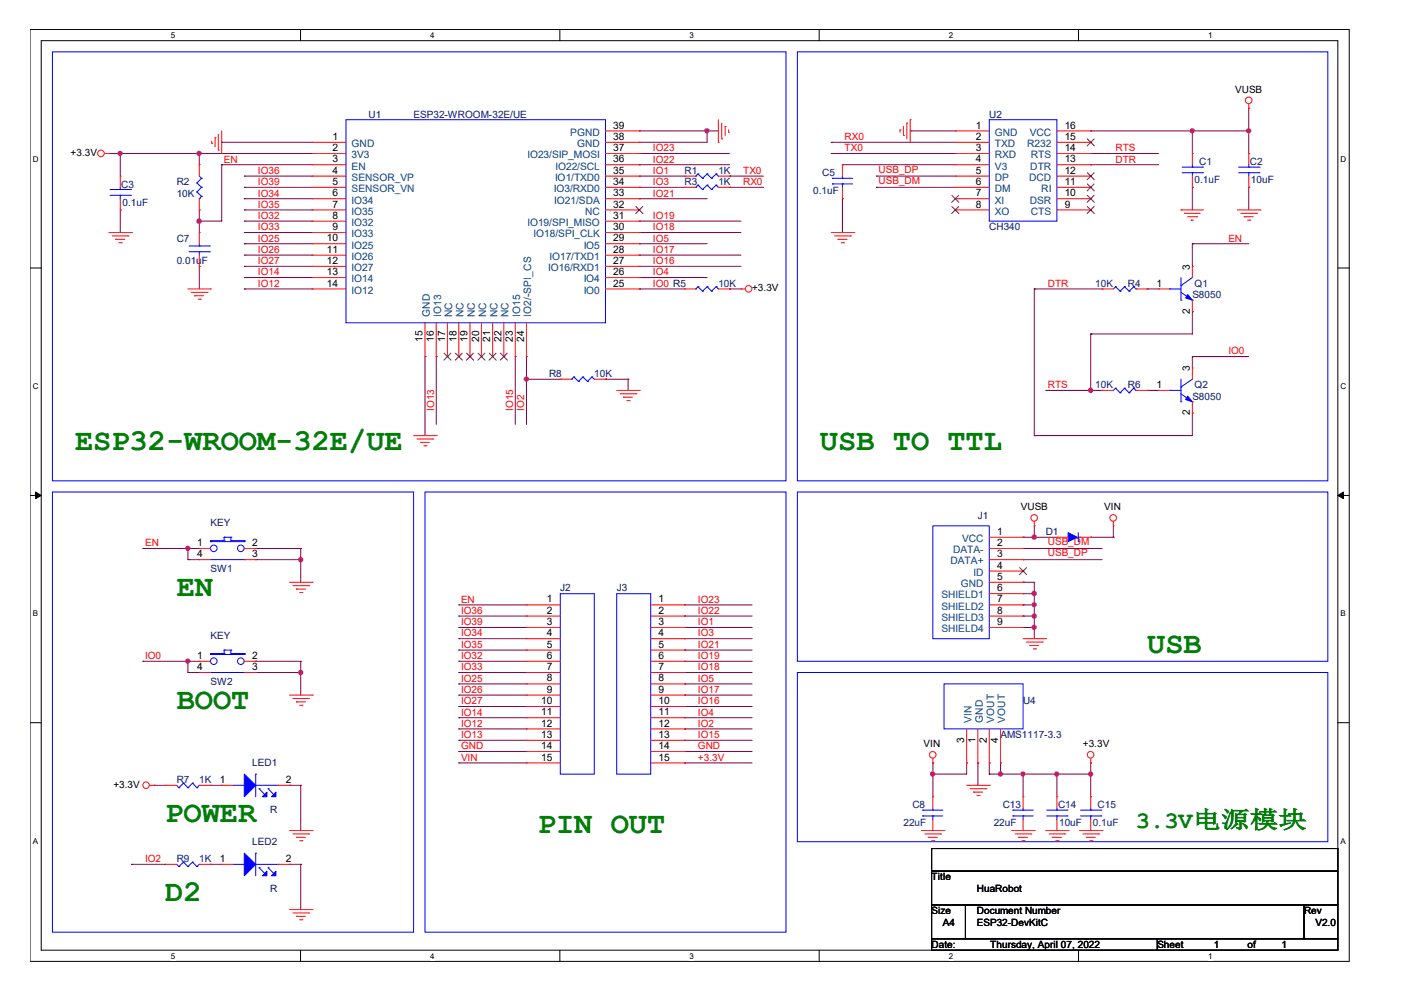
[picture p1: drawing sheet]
<svg xmlns="http://www.w3.org/2000/svg" width="297mm" height="210mm" viewBox="0 0 297 210" stroke-linecap="round" stroke-linejoin="round" font-family="sans-serif">
<path d="M6.3 6.2h279.2v197.2h-279.2zM8.7 8.6h274.3v192.5h-274.3z" fill="none" stroke="#000" stroke-width=".21"/>
<g fill="#fff">
<path d="M36.2 6.5h.9v1.9h-.9z"/>
<path d="M36.2 201.3h.9v1.9h-.9z"/>
</g>
<path d="M63.6 6.2v2.4M63.6 201.1v2.3" fill="none" stroke="#000" stroke-width=".21"/>
<g fill="#fff">
<path d="M91 6.5h.9v1.9h-.9z"/>
<path d="M91 201.3h.9v1.9h-.9z"/>
</g>
<path d="M118.4 6.2v2.4M118.4 201.1v2.3" fill="none" stroke="#000" stroke-width=".21"/>
<g fill="#fff">
<path d="M145.9 6.5h.9v1.9h-.9z"/>
<path d="M145.9 201.3h.9v1.9h-.9z"/>
</g>
<path d="M173.3 6.2v2.4M173.3 201.1v2.3" fill="none" stroke="#000" stroke-width=".21"/>
<g fill="#fff">
<path d="M200.7 6.5h1v1.9h-1z"/>
<path d="M200.7 201.3h1v1.9h-1z"/>
</g>
<path d="M228.2 6.2v2.4M228.2 201.1v2.3" fill="none" stroke="#000" stroke-width=".21"/>
<g fill="#fff">
<path d="M255.6 6.5h.9v1.9h-.9z"/>
<path d="M255.6 201.3h.9v1.9h-.9z"/>
<path d="M6.9 32.7h1.3v1.9h-1.3z"/>
<path d="M283.6 32.7h1.3v1.9h-1.3z"/>
<path d="M6.9 80.7h1.3v1.9h-1.3z"/>
<path d="M283.6 80.7h1.3v1.9h-1.3z"/>
</g>
<path d="M6.3 56.7h2.4M283 56.7h2.4" fill="none" stroke="#000" stroke-width=".21"/>
<g fill="#fff">
<path d="M6.9 128.9h1.2v1.9h-1.2z"/>
<path d="M283.6 128.9h1.2v1.9h-1.2z"/>
</g>
<path d="M6.3 104.8h2.4M283 104.8h2.4" fill="none" stroke="#000" stroke-width=".21"/>
<g fill="#000" stroke="#000" stroke-width=".21">
<path d="M7.5 104.1l1.2 .7-1.2 .7z" fill-rule="evenodd"/>
<path d="M283 104.8l1.2-.7v1.4z" fill-rule="evenodd"/>
</g>
<g fill="#fff">
<path d="M6.9 177h1.2v1.9h-1.2z"/>
<path d="M283.6 177h1.2v1.9h-1.2z"/>
</g>
<path d="M6.3 152.9h2.4M283 152.9h2.4M197.1 179.5h85.9v4.8h-85.9zM197.1 184.3h85.9v7.2h-85.9zM197.1 191.5h7.2v7.1h-7.2zM197.1 198.6h47.8v2.5h-47.8zM204.3 191.5h71.6v7.1h-71.6zM244.9 198.6h38.1v2.5h-38.1zM275.9 191.5h7.1v7.1h-7.1z" fill="none" stroke="#000" stroke-width=".21"/>
<g fill="none" stroke="#00f" stroke-width=".21">
<path d="M11.1 11h155.2v90.7h-155.2zM168.7 11h112.2v90.7h-112.2zM25.4 39.6v.5M41.7 38.7h.1M41.7 38.7l.9 .9M42.2 37.3l.4 .4M42.6 37.7h.1M42.6 39.6h.1M42.6 37.7l-.9 1M42.6 39.6l-.9 1M73.2 25.3h54.9v43h-54.9zM147.2 37.3h.1"/>
<path d="M147.2 39.6h.1M147.7 36.8h.1M147.7 39.2h.1M147.7 36.8l.9 .9M147.7 36.8l-.5 .5M147.7 39.2l.9 .9M147.7 39.2l-.5 .4M148.6 37.7h.1M149.6 36.8h.1M149.6 39.2h.1M149.6 36.8l.9 .9M149.6 36.8l-1 .9"/>
<path d="M149.6 39.2l.9 .9M149.6 39.2l-1 .9M150.5 37.7h.1M151.5 36.8h.1M151.5 39.2h.1M151.5 36.8l.5 .5M151.5 36.8l-1 .9M151.5 39.2l.5 .4M151.5 39.2l-1 .9M176.1 38.9h.1M176.1 37.7h.1M176.1 38.9h4.3"/>
<path d="M176.1 37.7h4.3M178.2 37.7h.1M178.2 38.9h.1M178.2 37.3v.4M178.2 38.9v.7M209.3 25.3h14.3v21.5h-14.3zM250.1 36.5h4.3M250.1 35.4h4.3M252.3 35.4h.1M252.3 36.5h.1M252.3 34.9v.5M252.3 36.5v.8"/>
<path d="M254.4 36.5h.1M254.4 35.4h.1M262 36.5h4.4M262 35.4h4.4M264.2 35.4h.1M264.2 36.5h.1M264.2 34.9v.5M264.2 36.5v.8M266.4 36.5h.1M266.4 35.4h.1M23.3 41.3h4.3M23.3 40.1h4.3"/>
<path d="M25.4 40.1h.1M25.4 41.3h.1M25.4 41.3v.8M27.6 41.3h.1M27.6 40.1h.1M40 53.3h4.3M40 52h4.3M41.7 40.6h.1M41.7 40.6l.9 .9M42.2 42.1h.1M42.2 52h.1M42.2 53.3h.1"/>
<path d="M42.2 51.6v.4M42.2 53.3v.7M42.6 41.5h.1M42.6 41.5l-.4 .6M44.3 53.3h.1M44.3 52h.1M148.6 40.1h.1M150.5 40.1h.1M249.9 58.7v4.8M252.3 58.7l-2.4 1.7M121.4 79.8h.1M121.4 79.8l1 .9"/>
<path d="M121.4 79.8l-.5 .4M123.3 79.8h.1M123.3 79.8l1 .9M123.3 79.8l-.9 .9M125.2 79.8h.1M125.2 79.8l.5 .4M125.2 79.8l-.9 .9M147.2 61.1h.1M147.7 60.7h.1M147.7 60.7l.9 .9M147.7 60.7l-.5 .4M148.6 61.6h.1"/>
<path d="M149.6 60.7h.1M149.6 60.7l.9 .9M149.6 60.7l-1 .9M150.5 61.6h.1M151.5 60.7h.1M151.5 60.7l.5 .4M151.5 60.7l-1 .9M236 60.7h.1M236 60.7l-.5 .4M236 60.7l1 .9M237 61.6h.1M237.9 60.7h.1"/>
<path d="M237.9 60.7l-.9 .9M237.9 60.7l1 .9M238.9 61.6h.1M239.9 60.7h.1M239.9 60.7l-1 .9M239.9 60.7l.4 .4M240.3 61.1h.1M247.5 61.1h.1M247.5 61.1h2.4M249.9 60.4h.1M249.9 63.5h.1M249.9 61.9l2.4 1.6"/>
<path d="M252.3 63.5h.1M120.9 80.2h.1M122.4 80.7h.1M124.3 80.7h.1M236 82.1h.1M236 82.1l-.5 .5M236 82.1l1 1M237 83.1h.1M237.9 82.1h.1M237.9 82.1l-.9 1M237.9 82.1l1 1M238.9 83.1h.1"/>
<path d="M239.9 82.1h.1M239.9 82.1l-1 1M239.9 82.1l.4 .5M240.3 82.6h.1M247.5 82.6h.1M247.5 82.6h2.4M249.9 81.9h.1M249.9 85h.1M249.9 83.3l2.4 1.7M249.9 80.2v4.8M252.3 85h.1M252.3 80.2l-2.4 1.7"/>
<path d="M11.1 104.1h76.4v93.1h-76.4zM44.5 114.4h.1M44.5 114.6h.1M44.5 114.4v.2M44.5 114.6h7.2M44.5 114.4h2.9M44.5 118.4h7.2M47.4 113.7h.1M47.4 114.4h.1M47.4 113.7h1.5M47.4 113.7v.7M48.9 114.4h.1"/>
<path d="M48.9 113.7h.1M48.9 113.7v.7M48.9 114.4h2.8M51.7 114.6h.1M51.7 114.4h.1M51.7 118.4h.1M51.7 114.4v.2M89.9 104.1h76.4v93.1h-76.4zM168.7 104.1h112.2v35.8h-112.2zM197.4 111.3h11.9v23.8h-11.9zM228.1 114.6h.1M228.1 112.7v1.9"/>
<path d="M228.1 113.7h.3M228.4 113.7h.1M44.5 138.3h.1M44.5 138.5h.1M44.5 138.5h7.2M44.5 138.3h2.9M44.5 138.3v.2M47.4 137.6h.1M47.4 138.3h.1M47.4 137.6h1.5M47.4 137.6v.7M48.9 138.3h.1"/>
<path d="M48.9 137.6h.1M48.9 138.3h2.8M48.9 137.6v.7M51.7 138.5h.1M51.7 138.3h.1M51.7 138.3v.2M118.5 125.6h7.2v38.2h-7.2zM130.5 125.6h7.2v38.2h-7.2zM44.5 142.3h7.2M51.7 142.3h.1M168.7 142.3h112.2v35.8h-112.2zM199.7 144.7h16.8v9.5h-16.8z"/>
<path d="M37.4 166.2l.4 .5M37.8 166.7h.1M38.8 165.7h.1M38.8 165.7l-1 1M38.8 165.7l1 1M39.8 166.7h.1M40.7 165.7h.1M40.7 165.7l-.9 1M40.7 165.7l1 1M41.7 166.7h.1M42.2 166.2h.1M42.2 166.2l-.5 .5"/>
<path d="M49.3 166.2h2.4M51.7 166.2h.1M54.1 163.8h.1M54.1 163.8v4.8M54.1 166.2h4.7M54.8 166.9h.1M54.8 166.9l1.2 1.2M56.7 166.9h.1M56.7 166.9l1.2 1.2M58.8 166.2h.1M195.2 172.6h.1M195.2 171.4h.1"/>
<path d="M195.2 172.6h4.3M195.2 171.4h4.3M197.4 171.4h.1M197.4 172.6h.1M197.4 171v.4M197.4 172.6v.8M214.3 172.6h.1M214.3 171.4h.1M214.3 172.6h4.3M214.3 171.4h4.3M216.5 171.4h.1M216.5 172.6h.1"/>
<path d="M216.5 171v.4M216.5 172.6v.8M221.4 172.6h4.4M221.4 171.4h4.4M223.6 171.4h.1M223.6 172.6h.1M223.6 171v.4M223.6 172.6v.8M225.8 172.6h.1M225.8 171.4h.1M228.6 172.6h4.3M228.6 171.4h4.3"/>
<path d="M230.8 171.4h.1M230.8 172.6h.1M230.8 171v.4M230.8 172.6v.8M232.9 172.6h.1M232.9 171.4h.1M37.4 182.9l.4 .5M37.8 183.4h.1M38.8 182.4h.1M38.8 182.4l-1 1M38.8 182.4l1 1M39.8 183.4h.1"/>
<path d="M40.7 182.4h.1M40.7 182.4l-.9 1M40.7 182.4l1 1M41.7 183.4h.1M42.2 182.9h.1M42.2 182.9l-.5 .5M49.3 182.9h2.4M51.7 182.9h.1M54.1 180.5h.1M54.1 180.5v4.8M54.1 182.9h4.7M54.8 183.6h.1"/>
<path d="M54.8 183.6l1.2 1.2M56.7 183.6h.1M56.7 183.6l1.2 1.2M58.8 182.9h.1"/>
<circle cx="45.2" cy="116" r=".7"/>
<circle cx="50.9" cy="116" r=".7"/>
<circle cx="45.2" cy="139.9" r=".7"/>
<circle cx="50.9" cy="139.9" r=".7"/>
</g>
<g fill="none" stroke="#800040" stroke-width=".21">
<path d="M23 32.5h.1M23 32.5h43M25.4 32.5h.1M25.4 32.5v4.8M42.2 32.5h.1M42.2 32.5v2.4M46.9 30.1h.1M46.9 34.9h.1M46.9 34.9h19.1M46.9 30.1h19.1M46.9 34.9v11.9h-4.7M51.7 37.3h.1"/>
<path d="M51.7 39.6h.1M51.7 37.3h14.3M51.7 39.6h14.3M135.3 37.3h.1M135.3 39.6h.1M135.3 34.9h.1M135.3 32.5h.1M135.3 30.1h.1M135.3 27.7h.1M135.3 34.9h19M135.3 37.3h9.5M135.3 39.6h9.5"/>
<path d="M135.3 27.7h16.7M135.3 32.5h19M149.6 27.7h.1M149.6 27.7v2.4h-14.3M154.3 39.6h.1M154.3 37.3h.1M154.3 37.3h7.2M154.3 39.6h7.2M175.9 32.5h.1M175.9 30.1h.1M175.9 32.5h26.2M175.9 30.1h26.2"/>
<path d="M178.2 34.9h.1M178.2 34.9h23.9M185.4 37.3h.1M185.4 39.6h.1M185.4 37.3h16.7M185.4 39.6h16.7M192.6 27.7h.1M192.6 27.7h9.5M230.8 34.9h.1M230.8 27.7h.1M230.8 32.5h.1M230.8 34.9h14.3"/>
<path d="M230.8 27.7h33.4M230.8 32.5h14.3M252.3 27.7h.1M252.3 39.6h.1M252.3 27.7v4.8M252.3 39.6v4.8M264.2 22.9h.1M264.2 39.6h.1M264.2 27.7h.1M264.2 22.9v9.6M264.2 39.6v4.8M25.4 44.4h.1"/>
<path d="M25.4 44.4v4.8M42.2 44.4h.1M42.2 46.8h.1M42.2 56.4h.1M42.2 44.4v4.8M42.2 56.4v4.7M51.7 46.8h.1M51.7 49.2h.1M51.7 51.6h.1M51.7 54h.1M51.7 56.4h.1M51.7 58.7h.1"/>
<path d="M51.7 42.1h.1M51.7 44.4h.1M51.7 54h14.3M51.7 56.4h14.3M51.7 42.1h14.3M51.7 49.2h14.3M51.7 46.8h14.3M51.7 51.6h14.3M51.7 58.7h14.3M51.7 44.4h14.3M135.3 54h.1M135.3 56.4h.1"/>
<path d="M135.3 42.1h.1M135.3 49.2h.1M135.3 46.8h.1M135.3 58.7h.1M135.3 51.6h.1M135.3 54h21.5M135.3 56.4h21.5M135.3 42.1h14.3M135.3 49.2h21.5M135.3 46.8h21.5M135.3 51.6h14.3M135.3 58.7h14.3"/>
<path d="M178.2 42.1h.1M178.2 42.1v7.1M252.3 51.6h.1M252.3 51.6v4.8M252.3 51.6h11.9M51.7 61.1h.1M51.7 61.1h14.3M89.9 75.5h.1M89.9 75.5v16.7M92.3 75.5h.1M92.3 75.5v14.3M109 75.5h.1"/>
<path d="M109 75.5v14.3M111.4 75.5h.1M111.4 75.5v14.3M135.3 61.1h.1M135.3 61.1h9.5M154.3 61.1h.1M154.3 61.1h2.5M218.8 61.1h.1M218.8 61.1v31.1M218.8 61.1h14.4M230.8 70.7h.1M230.8 70.7v11.9"/>
<path d="M242.7 61.1h.1M242.7 61.1h2.4M252.3 65.9h.1M252.3 75.5h.1M252.3 65.9v4.8h-21.5M252.3 75.5v2.4M252.3 75.5h11.9M111.4 80.2h.1M111.4 80.2h7.1M128.1 80.2h.1M128.1 80.2h4.8M132.9 80.2h.1"/>
<path d="M132.9 80.2v2.4M218.8 92.2h.1M221.2 82.6h12M230.8 82.6h.1M242.7 82.6h.1M242.7 82.6h2.4M252.3 87.4h.1M252.3 87.4v4.8h-33.5M30.2 116h.1M30.2 116h12M39.8 116h.1M39.8 118.4h.1"/>
<path d="M39.8 118.4h2.4M39.8 116v2.4M54.1 118.4h.1M54.1 116h.1M54.1 118.4h9.5M54.1 116h9.5M63.6 116h.1M63.6 118.4h.1M63.6 116v7.2M216.5 113.7h.1M216.5 118.4h.1M216.5 116h.1"/>
<path d="M216.5 113.7h7.1M216.5 118.4h16.7M216.5 116h16.7M218.8 113.7h.1M218.8 111.3v2.4M230.8 113.7h.1M230.8 113.7h4.7M235.5 113.7h.1M235.5 111.3v2.4M30.2 139.9h.1M30.2 139.9h12M39.8 139.9h.1"/>
<path d="M39.8 139.9v2.4M54.1 139.9h.1M54.1 139.9h9.5M63.6 139.9h.1M63.6 139.9v7.2M97.1 128h.1M97.1 130.4h.1M97.1 132.8h.1M97.1 135.1h.1M97.1 137.6h.1M97.1 139.9h.1M97.1 128h14.3"/>
<path d="M97.1 130.4h14.3M97.1 132.8h14.3M97.1 135.1h14.3M97.1 137.6h14.3M97.1 139.9h14.3M144.8 128h.1M144.8 130.4h.1M144.8 132.8h.1M144.8 135.1h.1M144.8 137.6h.1M144.8 139.9h.1M144.8 128h14.3"/>
<path d="M144.8 130.4h14.3M144.8 132.8h14.3M144.8 135.1h14.3M144.8 137.6h14.3M144.8 139.9h14.3M216.5 128h.1M216.5 123.2h.1M216.5 125.6h.1M216.5 130.4h.1M216.5 132.8h.1M216.5 128h2.3M216.5 123.2h2.3v11.9"/>
<path d="M216.5 125.6h2.3M216.5 130.4h2.3M216.5 132.8h2.3M218.8 130.4h.1M218.8 125.6h.1M218.8 128h.1M218.8 132.8h.1M39.8 142.3h.1M39.8 142.3h2.4M54.1 142.3h.1M54.1 142.3h9.5M63.6 142.3h.1"/>
<path d="M97.1 142.3h.1M97.1 144.7h.1M97.1 147.1h.1M97.1 149.5h.1M97.1 151.9h.1M97.1 154.2h.1M97.1 156.6h.1M97.1 159h.1M97.1 142.3h14.3M97.1 144.7h14.3M97.1 147.1h14.3M97.1 149.5h14.3"/>
<path d="M97.1 151.9h14.3M97.1 154.2h14.3M97.1 156.6h14.3M97.1 159h14.3M144.8 142.3h.1M144.8 144.7h.1M144.8 147.1h.1M144.8 149.5h.1M144.8 151.9h.1M144.8 154.2h.1M144.8 156.6h.1M144.8 159h.1"/>
<path d="M144.8 142.3h14.3M144.8 144.7h14.3M144.8 147.1h14.3M144.8 149.5h14.3M144.8 151.9h14.3M144.8 154.2h14.3M144.8 156.6h14.3M144.8 159h14.3M32.6 166.2h.1M32.6 166.2h2.4M44.5 166.2h.1M44.5 166.2h2.4"/>
<path d="M61.3 166.2h.1M61.3 166.2h2.3M63.6 166.2h.1M63.6 166.2v9.5M97.1 161.4h.1M97.1 161.4h14.3M144.8 161.4h.1M144.8 161.4h14.3M197.4 161.4h.1M197.4 163.8h.1M197.4 161.4v7.2M204.5 161.4h.1"/>
<path d="M204.5 161.4v2.4h-7.1M206.9 161.4h.1M206.9 161.4v4.8M209.3 161.4h.1M209.3 163.8h.1M209.3 161.4v2.4M209.3 163.8h21.5M211.7 161.4h.1M211.7 163.8h.1M211.7 161.4v2.4M216.5 163.8h.1M216.5 163.8v4.8"/>
<path d="M223.6 163.8h.1M223.6 163.8v4.8M230.8 161.4h.1M230.8 163.8h.1M230.8 161.4v7.2M27.8 182.9h.1M27.8 182.9h7.2M44.5 182.9h.1M44.5 182.9h2.4M61.3 182.9h.1M61.3 182.9h2.3M63.6 182.9h.1"/>
<path d="M63.6 182.9v9.6"/>
</g>
<g fill="#f0f" stroke="#f0f" stroke-width=".21">
<circle cx="218.8" cy="128" r=".45"/>
<circle cx="218.8" cy="125.6" r=".46"/>
<circle cx="218.8" cy="113.6" r=".46"/>
<circle cx="264.2" cy="27.7" r=".45"/>
<circle cx="252.2" cy="27.7" r=".45"/>
<circle cx="218.8" cy="130.4" r=".46"/>
<circle cx="218.8" cy="132.7" r=".45"/>
<circle cx="42.1" cy="32.5" r=".46"/>
<circle cx="149.6" cy="27.7" r=".46"/>
<circle cx="42.1" cy="46.8" r=".47"/>
<circle cx="39.7" cy="116" r=".45"/>
<circle cx="63.6" cy="118.4" r=".46"/>
<circle cx="25.4" cy="32.5" r=".45"/>
<circle cx="230.7" cy="82.6" r=".46"/>
<circle cx="39.7" cy="139.9" r=".45"/>
<circle cx="63.6" cy="142.3" r=".46"/>
<circle cx="111.4" cy="80.2" r=".45"/>
<circle cx="197.3" cy="163.8" r=".46"/>
<circle cx="211.6" cy="163.8" r=".45"/>
<circle cx="223.6" cy="163.8" r=".45"/>
<circle cx="216.4" cy="163.8" r=".45"/>
<circle cx="230.7" cy="163.8" r=".45"/>
</g>
<g fill="none" stroke="#f00" stroke-width=".21">
<path d="M22.1 32.5h.9M23 32.5h.1M25.4 37.3h.1M25.4 37.3v2.3M42.2 34.9h.1M42.2 34.9v2.4M44.8 30.3h.1M44.8 29.9v.4M45.5 29.1h.1M45.5 29.1v1.9M46.2 31.8h.1M46.2 28.4v3.4"/>
<path d="M46.9 32.5h.1M46.9 27.7v4.8M66 37.3h.1M66 30.1h.1M66 32.5h.1M66 39.6h.1M66 34.9h.1M66 32.5h7.2M66 37.3h7.2M66 30.1h7.2M66 39.6h7.2M66 34.9h7.2"/>
<path d="M128.1 32.5h7.2M128.1 37.3h7.2M128.1 30.1h7.2M128.1 39.6h7.2M128.1 34.9h7.2M128.1 27.7h7.2M135.3 39.6h.1M135.3 37.3h.1M135.3 34.9h.1M135.3 32.5h.1M135.3 30.1h.1M135.3 27.7h.1"/>
<path d="M144.8 37.3h.1M144.8 39.6h.1M144.8 37.3h2.4M144.8 39.6h2.4M152 30.1h.1M152 25.3v4.8M152 37.3h2.3M152 39.6h2.3M152.7 29.4h.1M152.7 26v3.4M153.4 26.8h.1M153.4 26.8v1.9"/>
<path d="M154.1 28h.1M154.1 27.5v.5M154.3 37.3h.1M154.3 39.6h.1M178.2 34.9h.1M178.2 34.9v2.4M178.2 39.6v2.5M190.4 27.5h.1M190.4 27.5v.5M191.1 28.7h.1M191.1 26.8v1.9M191.9 26h.1"/>
<path d="M191.9 26v3.4M192.6 25.3h.1M192.6 25.3v4.8M202.1 27.7h.1M202.1 30.1h.1M202.1 32.5h.1M202.1 34.9h.1M202.1 37.3h.1M202.1 39.6h.1M202.1 32.5h7.2M202.1 37.3h7.2M202.1 30.1h7.2"/>
<path d="M202.1 39.6h7.2M202.1 34.9h7.2M202.1 27.7h7.2M223.6 32.5h7.2M223.6 37.3h7.2M223.6 30.1h7.2M223.6 39.6h7.2M223.6 34.9h7.2M223.6 27.7h7.2M230.8 27.7h.1M230.8 30.1h.1M230.8 32.5h.1"/>
<path d="M230.8 34.9h.1M230.8 37.3h.1M230.8 39.6h.1M252.3 32.5h.1M252.3 39.6h.1M252.3 32.5v2.4M252.3 37.3v2.3M264.2 22.9h.1M264.2 32.5h.1M264.2 39.6h.1M264.2 22v.9M264.2 32.5v2.4"/>
<path d="M264.2 37.3v2.3M23 49.2h4.8M23.7 49.9h3.4M24.5 50.6h.1M24.5 50.6h1.9M25.2 51.4h.5M25.4 44.4h.1M25.4 42.1v2.3M25.7 51.4h.1M27.1 49.9h.1M27.8 49.2h.1M42.2 44.4h.1"/>
<path d="M42.2 49.2h.1M42.2 56.4h.1M42.2 42.1v2.3M42.2 49.2v2.4M42.2 54v2.4M66 42.1h.1M66 49.2h.1M66 51.6h.1M66 54h.1M66 56.4h.1M66 44.4h.1M66 46.8h.1"/>
<path d="M66 58.7h.1M66 44.4h7.2M66 49.2h7.2M66 42.1h7.2M66 58.7h7.2M66 51.6h7.2M66 46.8h7.2M66 54h7.2M66 56.4h7.2M128.1 44.4h7.2M128.1 49.2h7.2M128.1 42.1h7.2"/>
<path d="M128.1 58.7h7.2M128.1 51.6h7.2M128.1 46.8h7.2M128.1 54h7.2M128.1 56.4h7.2M135.3 58.7h.1M135.3 51.6h.1M135.3 49.2h.1M135.3 46.8h.1M135.3 44.4h.1M135.3 54h.1M135.3 56.4h.1"/>
<path d="M135.3 42.1h.1M175.9 49.2h4.7M176.6 49.9h3.3M177.3 50.6h.1M177.3 50.6h1.9M178 51.4h.5M178.2 42.1h.1M178.5 51.4h.1M179.9 49.9h.1M180.6 49.2h.1M202.1 42.1h.1M202.1 44.4h.1"/>
<path d="M202.1 44.4h7.2M202.1 42.1h7.2M223.6 44.4h7.2M223.6 42.1h7.2M230.8 42.1h.1M230.8 44.4h.1M249.9 44.4h.1M249.9 44.4h4.7M250.6 45.1h.1M250.6 45.1h3.3M251.3 45.9h1.9M252 46.6h.1"/>
<path d="M252 46.6h.5M252.3 56.4h.1M252.3 56.4v2.3M253.2 45.9h.1M261.8 44.4h4.8M262.5 45.1h3.4M263.2 45.9h.1M263.2 45.9h1.9M263.9 46.6h.5M264.4 46.6h.1M265.9 45.1h.1M266.6 44.4h.1"/>
<path d="M39.8 61.1h4.7M40.5 61.9h3.3M41.2 62.6h.1M41.2 62.6h1.9M41.9 63.3h.5M42.4 63.3h.1M43.8 61.9h.1M44.5 61.1h.1M66 61.1h.1M66 61.1h7.2M89.9 75.5h.1M89.9 68.3v7.2"/>
<path d="M92.3 75.5h.1M92.3 68.3v7.2M94.7 75.5h.1M94.7 68.3v7.2M97.1 75.5h.1M97.1 68.3v7.2M99.4 75.5h.1M99.4 68.3v7.2M101.9 75.5h.1M101.9 68.3v7.2M104.2 75.5h.1M104.2 68.3v7.2"/>
<path d="M106.6 75.5h.1M106.6 68.3v7.2M109 75.5h.1M109 68.3v7.2M111.4 75.5h.1M111.4 68.3v7.2M128.1 61.1h7.2M135.3 61.1h.1M144.8 61.1h.1M144.8 61.1h2.4M152 61.1h2.3M154.3 61.1h.1"/>
<path d="M156.8 61.1h.1M156.8 61.1h.9M233.2 61.1h.1M233.2 61.1h2.3M240.3 61.1h2.4M242.7 61.1h.1M245.1 61.1h.1M245.1 61.1h2.4M252.3 77.9h.1M252.3 65.9h.1M252.3 63.5v2.4M252.3 77.9v2.3"/>
<path d="M87.5 92.2h4.8M88.2 92.9h3.4M88.9 93.6h.1M88.9 93.6h1.9M89.7 94.3h.4M90.1 94.3h.1M91.6 92.9h.1M92.3 92.2h.1M118.5 80.2h.1M118.5 80.2h2.4M125.7 80.2h2.4M128.1 80.2h.1"/>
<path d="M130.5 82.6h4.8M131.2 83.3h3.3M131.9 84h.1M131.9 84h1.9M132.6 84.8h.5M133.1 84.8h.1M134.5 83.3h.1M135.3 82.6h.1M233.2 82.6h.1M233.2 82.6h2.3M240.3 82.6h2.4M242.7 82.6h.1"/>
<path d="M245.1 82.6h.1M245.1 82.6h2.4M252.3 87.4h.1M252.3 85v2.4M42.2 116h.1M42.2 118.4h.1M42.2 116h2.3M42.2 118.4h2.3M51.7 116h2.4M51.7 118.4h2.4M54.1 116h.1M54.1 118.4h.1"/>
<path d="M209.3 113.7h7.2M209.3 116h7.2M209.3 118.4h7.2M216.5 113.7h.1M216.5 118.4h.1M216.5 116h.1M218.8 111.3h.1M218.8 110.3v1M223.6 113.7h.1M223.6 113.7h2.4M228.4 113.7h2.4M230.8 113.7h.1"/>
<path d="M235.5 111.3h.1M235.5 110.3v1M42.2 139.9h.1M42.2 139.9h2.3M51.7 139.9h2.4M54.1 139.9h.1M61.3 123.2h4.7M62 123.9h3.3M62.7 124.6h.1M62.7 124.6h1.9M63.4 125.4h.5M63.9 125.4h.1"/>
<path d="M65.3 123.9h.1M66 123.2h.1M111.4 128h.1M111.4 130.4h.1M111.4 132.8h.1M111.4 135.1h.1M111.4 137.6h.1M111.4 139.9h.1M111.4 135.1h7.1M111.4 128h7.1M111.4 130.4h7.1M111.4 132.8h7.1"/>
<path d="M111.4 137.6h7.1M111.4 139.9h7.1M137.7 135.1h7.1M137.7 128h7.1M137.7 130.4h7.1M137.7 132.8h7.1M137.7 137.6h7.1M137.7 139.9h7.1M144.8 128h.1M144.8 130.4h.1M144.8 132.8h.1M144.8 135.1h.1"/>
<path d="M144.8 137.6h.1M144.8 139.9h.1M209.3 123.2h7.2M209.3 128h7.2M209.3 130.4h7.2M209.3 132.8h7.2M209.3 120.8h7.2M209.3 125.6h7.2M216.5 120.8h.1M216.5 125.6h.1M216.5 128h.1M216.5 130.4h.1"/>
<path d="M216.5 132.8h.1M216.5 123.2h.1M216.5 135.1h4.7M217.2 135.9h3.3M217.9 136.6h.1M217.9 136.6h1.9M218.6 137.3h.5M219.1 137.3h.1M220.5 135.9h.1M221.2 135.1h.1M42.2 142.3h.1M42.2 142.3h2.3"/>
<path d="M51.7 142.3h2.4M54.1 142.3h.1M61.3 147.1h4.7M62 147.8h3.3M62.7 148.5h.1M62.7 148.5h1.9M63.4 149.2h.5M63.9 149.2h.1M65.3 147.8h.1M66 147.1h.1M111.4 142.3h.1M111.4 144.7h.1"/>
<path d="M111.4 147.1h.1M111.4 149.5h.1M111.4 151.9h.1M111.4 154.2h.1M111.4 156.6h.1M111.4 159h.1M111.4 147.1h7.1M111.4 142.3h7.1M111.4 144.7h7.1M111.4 149.5h7.1M111.4 151.9h7.1M111.4 154.2h7.1"/>
<path d="M111.4 156.6h7.1M111.4 159h7.1M137.7 147.1h7.1M137.7 142.3h7.1M137.7 144.7h7.1M137.7 149.5h7.1M137.7 151.9h7.1M137.7 154.2h7.1M137.7 156.6h7.1M137.7 159h7.1M144.8 142.3h.1M144.8 144.7h.1"/>
<path d="M144.8 147.1h.1M144.8 149.5h.1M144.8 151.9h.1M144.8 154.2h.1M144.8 156.6h.1M144.8 159h.1M204.5 154.2v7.2M206.9 154.2v7.2M209.3 154.2v7.2M211.7 154.2v7.2M31.6 166.2h1M32.6 166.2h.1"/>
<path d="M35 166.2h.1M35 166.2h2.4M42.2 166.2h2.3M44.5 166.2h.1M46.9 166.2h.1M46.9 166.2h2.4M58.8 166.2h2.5M61.3 166.2h.1M61.3 175.7h4.7M62 176.5h3.3M62.7 177.2h.1M62.7 177.2h1.9"/>
<path d="M63.4 177.9h.5M63.9 177.9h.1M65.3 176.5h.1M66 175.7h.1M111.4 161.4h.1M111.4 161.4h7.1M137.7 161.4h7.1M144.8 161.4h.1M194.9 175.7h4.8M195.7 176.5h3.3M196.4 177.2h.1M196.4 177.2h1.9"/>
<path d="M197.1 177.9h.5M197.4 161.4h.1M197.4 168.6h.1M197.4 175.7h.1M197.4 160.5v.9M197.4 168.6v2.4M197.4 173.4v2.3M197.6 177.9h.1M199 176.5h.1M199.7 175.7h.1M204.5 161.4h.1M204.5 166.2h4.8"/>
<path d="M205.2 166.9h3.4M206 167.6h.1M206 167.6h1.9M206.7 168.3h.4M206.9 161.4h.1M207.1 168.3h.1M208.6 166.9h.1M209.3 166.2h.1M209.3 161.4h.1M211.7 161.4h.1M214 175.7h4.8M214.8 176.5h3.3"/>
<path d="M215.5 177.2h.1M215.5 177.2h1.9M216.2 177.9h.5M216.5 168.6h.1M216.5 175.7h.1M216.5 168.6v2.4M216.5 173.4v2.3M216.7 177.9h.1M218.1 176.5h.1M218.8 175.7h.1M221.2 175.7h4.8M222 176.5h3.3"/>
<path d="M222.6 177.2h.1M222.6 177.2h2M223.4 177.9h.5M223.6 168.6h.1M223.6 175.7h.1M223.6 168.6v2.4M223.6 173.4v2.3M223.9 177.9h.1M225.3 176.5h.1M226 175.7h.1M228.4 175.7h4.8M229.1 176.5h3.4"/>
<path d="M229.8 177.2h.1M229.8 177.2h1.9M230.5 177.9h.5M230.8 161.4h.1M230.8 168.6h.1M230.8 175.7h.1M230.8 160.5v.9M230.8 168.6v2.4M230.8 173.4v2.3M231 177.9h.1M232.5 176.5h.1M233.2 175.7h.1"/>
<path d="M35 182.9h.1M35 182.9h2.4M42.2 182.9h2.3M44.5 182.9h.1M46.9 182.9h.1M46.9 182.9h2.4M58.8 182.9h2.5M61.3 182.9h.1M61.3 192.5h4.7M62 193.2h3.3M62.7 193.9h.1M62.7 193.9h1.9"/>
<path d="M63.4 194.6h.5M63.9 194.6h.1M65.3 193.2h.1M66 192.5h.1"/>
<circle cx="21.4" cy="32.5" r=".7"/>
<circle cx="264.2" cy="21.2" r=".7"/>
<circle cx="158.4" cy="61.1" r=".7"/>
<circle cx="218.8" cy="109.6" r=".7"/>
<circle cx="235.5" cy="109.6" r=".7"/>
<circle cx="197.3" cy="159.7" r=".7"/>
<circle cx="230.7" cy="159.7" r=".7"/>
<circle cx="30.9" cy="166.1" r=".68"/>
</g>
<g fill="#00f" stroke="#00f" stroke-width=".21">
<path d="M226 112.7l1.9 1-1.9 .9z" fill-rule="evenodd"/>
<path d="M251.3 83.8l1 1.2-1.5-.4z" fill-rule="evenodd"/>
<path d="M51.7 180.5l2.4 2.4-2.4 2.4z" fill-rule="evenodd"/>
<path d="M56.5 184.3v1h-1z" fill-rule="evenodd"/>
<path d="M58.4 184.3v1h-1z" fill-rule="evenodd"/>
<path d="M51.7 163.8l2.4 2.4-2.4 2.4z" fill-rule="evenodd"/>
<path d="M56.5 167.6v1h-1z" fill-rule="evenodd"/>
<path d="M58.4 167.6v1h-1z" fill-rule="evenodd"/>
<path d="M251.3 62.3l1 1.2-1.5-.5z" fill-rule="evenodd"/>
</g>
<g fill="none" stroke="#804000" stroke-width=".21">
<path d="M230 29.4l1.5 1.5M230 36.5l1.5 1.5M230 38.9l1.5 1.5M231.5 29.4l-1.5 1.5M231.5 36.5l-1.5 1.5M231.5 38.9l-1.5 1.5M134.5 43.7l1.5 1.5M136 43.7l-1.5 1.5M201.4 41.3l1.5 1.5M201.4 43.7l1.5 1.5M202.8 41.3l-1.5 1.5M202.8 43.7l-1.5 1.5"/>
<path d="M230 41.3l1.5 1.5M230 43.7l1.5 1.5M231.5 41.3l-1.5 1.5M231.5 43.7l-1.5 1.5M93.9 74.7l1.5 1.5M95.4 74.7l-1.5 1.5M96.4 74.7l1.4 1.5M97.8 74.7l-1.5 1.5M98.7 74.7l1.5 1.5M100.2 74.7l-1.5 1.5M101.1 74.7l1.5 1.5M102.6 74.7l-1.5 1.5"/>
<path d="M103.5 74.7l1.5 1.5M104.9 74.7l-1.4 1.5M105.9 74.7l1.5 1.5M107.3 74.7l-1.5 1.5M215.7 120.1l1.5 1.5M217.2 120.1l-1.5 1.5"/>
</g>
<g font-size="6.4" fill="#008000">
<text x="15.9" y="95.2">ESP32-WROOM-32E/UE</text>
<text x="173.5" y="95.2">USB TO TTL</text>
<text x="37.4" y="126.2">EN</text>
<text x="242.7" y="138.1">USB</text>
<text x="37.4" y="150.1">BOOT</text>
<text x="35" y="174">POWER</text>
<text x="113.8" y="176.3">PIN OUT</text>
<text x="35" y="190.7">D2</text>
</g>
<text font-size="5" fill="#008000" x="240.3" y="175.1">3.3V电源模块</text>
<g font-size="2.2">
<text x="70.4" y="29.6">1</text>
<text x="129.8" y="29.6">38</text>
<text x="129.8" y="27.2">39</text>
<text x="206.5" y="27.2">1</text>
<text x="206.5" y="29.6">2</text>
<text x="225.3" y="27.2">16</text>
<text x="225.3" y="29.6">15</text>
<text x="70.4" y="32">2</text>
<text x="70.4" y="34.3">3</text>
<text x="129.8" y="34.3">36</text>
<text x="129.8" y="32">37</text>
<text x="206.5" y="32">3</text>
<text x="206.5" y="34.3">4</text>
<text x="225.3" y="32">14</text>
<text x="225.3" y="34.3">13</text>
<text x="70.4" y="41.5">6</text>
<text x="70.4" y="36.8">4</text>
<text x="70.4" y="39.1">5</text>
<text x="129.8" y="41.5">33</text>
<text x="129.8" y="39.1">34</text>
<text x="129.8" y="36.8">35</text>
<text x="206.5" y="36.8">5</text>
<text x="206.5" y="39.1">6</text>
<text x="206.5" y="41.5">7</text>
<text x="225.3" y="36.8">12</text>
<text x="225.3" y="39.1">11</text>
<text x="225.3" y="41.5">10</text>
<text x="70.4" y="43.9">7</text>
<text x="70.4" y="46.3">8</text>
<text x="129.8" y="46.3">31</text>
<text x="129.8" y="43.9">32</text>
<text x="206.5" y="43.9">8</text>
<text x="225.3" y="43.9">9</text>
<text x="69.2" y="51.1">10</text>
<text x="69.2" y="53.5">11</text>
<text x="70.4" y="48.7">9</text>
<text x="129.8" y="53.5">28</text>
<text x="129.8" y="51.1">29</text>
<text x="129.8" y="48.7">30</text>
<text x="69.2" y="55.9">12</text>
<text x="69.2" y="58.2">13</text>
<text x="129.8" y="55.9">27</text>
<text x="129.8" y="58.2">26</text>
<text x="251.8" y="57.1" transform="rotate(-90 251.8 57.1)">3</text>
<text x="69.2" y="60.6">14</text>
<text x="129.8" y="60.6">25</text>
<text x="244.6" y="60.6">1</text>
<text x="251.8" y="66.4" transform="rotate(-90 251.8 66.4)">2</text>
<text x="89.4" y="72.4" transform="rotate(-90 89.4 72.4)">15</text>
<text x="91.8" y="72.4" transform="rotate(-90 91.8 72.4)">16</text>
<text x="94.1" y="72.4" transform="rotate(-90 94.1 72.4)">17</text>
<text x="96.6" y="72.4" transform="rotate(-90 96.6 72.4)">18</text>
<text x="98.9" y="72.4" transform="rotate(-90 98.9 72.4)">19</text>
<text x="101.3" y="72.4" transform="rotate(-90 101.3 72.4)">20</text>
<text x="103.7" y="72.4" transform="rotate(-90 103.7 72.4)">21</text>
<text x="106.1" y="72.4" transform="rotate(-90 106.1 72.4)">22</text>
<text x="108.5" y="72.4" transform="rotate(-90 108.5 72.4)">23</text>
<text x="110.9" y="72.4" transform="rotate(-90 110.9 72.4)">24</text>
<text x="244.6" y="82.1">1</text>
<text x="251.8" y="78.6" transform="rotate(-90 251.8 78.6)">3</text>
<text x="251.8" y="87.9" transform="rotate(-90 251.8 87.9)">2</text>
<text x="210.9" y="113.2">1</text>
<text x="41.7" y="115.5">1</text>
<text x="41.7" y="117.9">4</text>
<text x="53.3" y="115.5">2</text>
<text x="53.3" y="117.9">3</text>
<text x="210.9" y="117.9">3</text>
<text x="210.9" y="115.5">2</text>
<text x="210.9" y="120.3">4</text>
<text x="210.9" y="125.1">6</text>
<text x="210.9" y="122.7">5</text>
<text x="115.7" y="127.5">1</text>
<text x="115.7" y="129.9">2</text>
<text x="139.3" y="127.5">1</text>
<text x="139.3" y="129.9">2</text>
<text x="210.9" y="127.5">7</text>
<text x="210.9" y="129.9">8</text>
<text x="115.7" y="132.3">3</text>
<text x="115.7" y="134.6">4</text>
<text x="115.7" y="137">5</text>
<text x="139.3" y="132.3">3</text>
<text x="139.3" y="134.6">4</text>
<text x="139.3" y="137">5</text>
<text x="210.9" y="132.3">9</text>
<text x="41.7" y="139.4">1</text>
<text x="41.7" y="141.8">4</text>
<text x="53.3" y="139.4">2</text>
<text x="53.3" y="141.8">3</text>
<text x="115.7" y="139.4">6</text>
<text x="115.7" y="141.8">7</text>
<text x="139.3" y="139.4">6</text>
<text x="139.3" y="141.8">7</text>
<text x="114.5" y="149">10</text>
<text x="115.7" y="144.2">8</text>
<text x="115.7" y="146.6">9</text>
<text x="139.3" y="144.2">8</text>
<text x="139.3" y="146.6">9</text>
<text x="139.3" y="149">10</text>
<text x="114.5" y="151.4">11</text>
<text x="114.5" y="153.7">12</text>
<text x="139.3" y="151.4">11</text>
<text x="139.3" y="153.7">12</text>
<text x="114.5" y="156.1">13</text>
<text x="114.5" y="158.5">14</text>
<text x="114.5" y="160.9">15</text>
<text x="139.3" y="156.1">13</text>
<text x="139.3" y="158.5">14</text>
<text x="139.3" y="160.9">15</text>
<text x="204" y="157.1" transform="rotate(-90 204 157.1)">3</text>
<text x="206.4" y="157.1" transform="rotate(-90 206.4 157.1)">1</text>
<text x="208.8" y="157.1" transform="rotate(-90 208.8 157.1)">2</text>
<text x="211.2" y="157.1" transform="rotate(-90 211.2 157.1)">4</text>
<text x="46.5" y="165.7">1</text>
<text x="60.5" y="165.7">2</text>
<text x="46.5" y="182.4">1</text>
<text x="60.5" y="182.4">2</text>
</g>
<g font-size="2.2" fill="#004080">
<text x="120.6" y="28.7">PGND</text>
<text x="210.5" y="28.7">GND</text>
<text x="217.8" y="28.7">VCC</text>
<text x="74.4" y="31.1">GND</text>
<text x="74.4" y="33.5">3V3</text>
<text x="74.4" y="35.9">EN</text>
<text x="111.6" y="33.5">IO23/SIP_MOSI</text>
<text x="117.5" y="35.9">IO22/SCL</text>
<text x="122.1" y="31.1">GND</text>
<text x="210.5" y="31.1">TXD</text>
<text x="210.5" y="33.5">RXD</text>
<text x="210.5" y="35.9">V3</text>
<text x="217.3" y="31.1">R232</text>
<text x="218" y="35.9">DTR</text>
<text x="218.1" y="33.5">RTS</text>
<text x="74.4" y="38.3">SENSOR_VP</text>
<text x="74.4" y="40.7">SENSOR_VN</text>
<text x="117.2" y="40.7">IO3/RXD0</text>
<text x="117.4" y="38.3">IO1/TXD0</text>
<text x="210.5" y="38.3">DP</text>
<text x="210.5" y="40.7">DM</text>
<text x="217.7" y="38.3">DCD</text>
<text x="220.3" y="40.7">RI</text>
<text x="74.4" y="43.1">IO34</text>
<text x="74.4" y="45.4">IO35</text>
<text x="74.4" y="47.8">IO32</text>
<text x="111.6" y="47.8">IO19/SPI_MISO</text>
<text x="117.3" y="43.1">IO21/SDA</text>
<text x="123.8" y="45.4">NC</text>
<text x="210.5" y="43.1">XI</text>
<text x="210.5" y="45.4">XO</text>
<text x="217.8" y="43.1">DSR</text>
<text x="218.1" y="45.4">CTS</text>
<text x="74.4" y="50.2">IO33</text>
<text x="74.4" y="52.6">IO25</text>
<text x="112.9" y="50.2">IO18/SPI_CLK</text>
<text x="123.5" y="52.6">IO5</text>
<text x="74.4" y="55">IO26</text>
<text x="74.4" y="57.4">IO27</text>
<text x="74.4" y="59.7">IO14</text>
<text x="116" y="57.4">IO16/RXD1</text>
<text x="116.2" y="55">IO17/TXD1</text>
<text x="123.5" y="59.7">IO4</text>
<text x="74.4" y="62.2">IO12</text>
<text x="123.5" y="62.2">IO0</text>
<text x="90.9" y="67.1" transform="rotate(-90 90.9 67.1)">GND</text>
<text x="93.3" y="67.1" transform="rotate(-90 93.3 67.1)">IO13</text>
<text x="95.7" y="67.1" transform="rotate(-90 95.7 67.1)">NC</text>
<text x="98.1" y="67.1" transform="rotate(-90 98.1 67.1)">NC</text>
<text x="100.5" y="67.1" transform="rotate(-90 100.5 67.1)">NC</text>
<text x="102.9" y="67.1" transform="rotate(-90 102.9 67.1)">NC</text>
<text x="105.2" y="67.1" transform="rotate(-90 105.2 67.1)">NC</text>
<text x="107.6" y="67.1" transform="rotate(-90 107.6 67.1)">NC</text>
<text x="110" y="67.1" transform="rotate(-90 110 67.1)">IO15</text>
<text x="112.4" y="67.1" transform="rotate(-90 112.4 67.1)">IO2/-SPI_CS</text>
<text x="201.1" y="119.4">DATA+</text>
<text x="201.6" y="117.1">DATA-</text>
<text x="203.5" y="114.7">VCC</text>
<text x="203.3" y="124.2">GND</text>
<text x="206" y="121.8">ID</text>
<text x="199.2" y="126.6">SHIELD1</text>
<text x="199.2" y="129">SHIELD2</text>
<text x="199.2" y="131.4">SHIELD3</text>
<text x="199.2" y="133.8">SHIELD4</text>
<text x="205.5" y="153" transform="rotate(-90 205.5 153)">VIN</text>
<text x="207.9" y="153" transform="rotate(-90 207.9 153)">GND</text>
<text x="210.3" y="153" transform="rotate(-90 210.3 153)">VOUT</text>
<text x="212.7" y="153" transform="rotate(-90 212.7 153)">VOUT</text>
</g>
<g font-size="2.1">
<text x="261.3" y="19.6">VUSB</text>
<text x="14.9" y="33">+3.3V</text>
<text x="159.1" y="61.7">+3.3V</text>
<text x="216" y="108">VUSB</text>
<text x="233.6" y="108">VIN</text>
<text x="195.4" y="158.1">VIN</text>
<text x="229.1" y="158.1">+3.3V</text>
<text x="24" y="166.7">+3.3V</text>
<text x="197.1" y="186.3">Title</text>
<text x="206.7" y="188.7">HuaRobot</text>
<text x="197.1" y="193.4">Size</text>
<text x="199.5" y="195.8">A4</text>
<text x="206.7" y="193.4">Document Number</text>
<text x="206.7" y="195.8">ESP32-DevKitC</text>
<text x="275.9" y="193.4">Rev</text>
<text x="278.3" y="195.8">V2.0</text>
<text x="197.1" y="200.6">Date:</text>
<text x="209.5" y="200.6">Thursday, April 07, 2022</text>
<text x="244.9" y="200.6">Sheet</text>
<text x="256.8" y="200.6">1</text>
<text x="263.9" y="200.6">of</text>
<text x="271.1" y="200.6">1</text>
</g>
<g font-size="2.1" fill="#000080">
<text x="78" y="24.9">U1</text>
<text x="87.5" y="24.9">ESP32-WROOM-32E/UE</text>
<text x="209.3" y="24.9">U2</text>
<text x="253.7" y="34.9">C1</text>
<text x="264.4" y="34.9">C2</text>
<text x="25.7" y="39.7">C3</text>
<text x="37.4" y="39.2">R2</text>
<text x="37.4" y="41.6">10K</text>
<text x="144.8" y="36.8">R1</text>
<text x="144.8" y="39.2">R3</text>
<text x="152" y="36.8">1K</text>
<text x="152" y="39.2">1K</text>
<text x="172" y="41.1">0.1uF</text>
<text x="173.9" y="37.3">C5</text>
<text x="252.7" y="38.7">0.1uF</text>
<text x="264.7" y="38.7">10uF</text>
<text x="25.9" y="43.5">0.1uF</text>
<text x="37.4" y="51.2">C7</text>
<text x="209.3" y="48.7">CH340</text>
<text x="37.4" y="55.9">0.01uF</text>
<text x="152" y="60.7">10K</text>
<text x="231.7" y="60.7">10K</text>
<text x="238.6" y="60.7">R4</text>
<text x="252.3" y="63.1">S8050</text>
<text x="252.7" y="60.7">Q1</text>
<text x="116.2" y="79.8">R8</text>
<text x="125.7" y="79.8">10K</text>
<text x="231.7" y="82.2">10K</text>
<text x="238.6" y="82.2">R6</text>
<text x="252.7" y="82.2">Q2</text>
<text x="252.3" y="84.6">S8050</text>
<text x="44.5" y="111.3">KEY</text>
<text x="206.9" y="109.9">J1</text>
<text x="221.2" y="113.2">D1</text>
<text x="44.5" y="121.1">SW1</text>
<text x="118.5" y="125.2">J2</text>
<text x="130.5" y="125.2">J3</text>
<text x="44.5" y="135.2">KEY</text>
<text x="44.5" y="145">SW2</text>
<text x="216.5" y="149">U4</text>
<text x="211.7" y="156.2">AMS1117-3.3</text>
<text x="37.4" y="165.7">R7</text>
<text x="42.2" y="165.7">1K</text>
<text x="53.4" y="162.2">LED1</text>
<text x="57.2" y="172">R</text>
<text x="193" y="171">C8</text>
<text x="212.1" y="171">C13</text>
<text x="223.9" y="171">C14</text>
<text x="232.2" y="171">C15</text>
<text x="53.4" y="178.9">LED2</text>
<text x="191.1" y="174.8">22uF</text>
<text x="210.2" y="174.8">22uF</text>
<text x="224.1" y="174.8">10uF</text>
<text x="231.2" y="174.8">0.1uF</text>
<text x="37.4" y="182.5">R9</text>
<text x="42.2" y="182.5">1K</text>
<text x="57.2" y="188.7">R</text>
</g>
<g font-size="2.1" fill="#f00">
<text x="178.7" y="29.6">RX0</text>
<text x="47.4" y="34.4">EN</text>
<text x="138.1" y="34.4">IO22</text>
<text x="138.1" y="32">IO23</text>
<text x="178.7" y="32">TX0</text>
<text x="236" y="34.4">DTR</text>
<text x="236" y="32">RTS</text>
<text x="54.6" y="36.8">IO36</text>
<text x="54.6" y="39.2">IO39</text>
<text x="54.6" y="41.6">IO34</text>
<text x="138.1" y="36.8">IO1</text>
<text x="138.1" y="39.2">IO3</text>
<text x="138.1" y="41.6">IO21</text>
<text x="157.2" y="39.2">RX0</text>
<text x="157.2" y="36.8">TX0</text>
<text x="185.9" y="36.6">USB_DP</text>
<text x="185.9" y="39">USB_DM</text>
<text x="54.6" y="46.3">IO32</text>
<text x="54.6" y="44">IO35</text>
<text x="138.1" y="46.3">IO19</text>
<text x="54.6" y="48.7">IO33</text>
<text x="54.6" y="51.1">IO25</text>
<text x="54.6" y="53.5">IO26</text>
<text x="138.1" y="53.5">IO17</text>
<text x="138.1" y="48.7">IO18</text>
<text x="138.1" y="51.1">IO5</text>
<text x="259.9" y="51.1">EN</text>
<text x="54.6" y="55.9">IO27</text>
<text x="54.6" y="58.3">IO14</text>
<text x="138.1" y="55.9">IO16</text>
<text x="138.1" y="58.3">IO4</text>
<text x="54.6" y="60.7">IO12</text>
<text x="138.1" y="60.7">IO0 R5</text>
<text x="221.7" y="60.7">DTR</text>
<text x="259.9" y="75">IO0</text>
<text x="221.7" y="82.1">RTS</text>
<text x="91.8" y="86.9" transform="rotate(-90 91.8 86.9)">IO13</text>
<text x="108.5" y="86.9" transform="rotate(-90 108.5 86.9)">IO15</text>
<text x="110.9" y="86.9" transform="rotate(-90 110.9 86.9)">IO2</text>
<text x="30.7" y="115.6">EN</text>
<text x="221.7" y="117.7">USB_DP</text>
<text x="221.7" y="115.4">USB_DM</text>
<text x="97.5" y="127.5">EN</text>
<text x="97.5" y="129.9">IO36</text>
<text x="147.7" y="127.5">IO23</text>
<text x="147.7" y="129.9">IO22</text>
<text x="97.5" y="132.3">IO39</text>
<text x="97.5" y="134.7">IO34</text>
<text x="97.5" y="137.1">IO35</text>
<text x="147.7" y="132.3">IO1</text>
<text x="147.7" y="134.7">IO3</text>
<text x="147.7" y="137.1">IO21</text>
<text x="30.7" y="139.5">IO0</text>
<text x="97.5" y="139.5">IO32</text>
<text x="97.5" y="141.8">IO33</text>
<text x="147.7" y="139.5">IO19</text>
<text x="147.7" y="141.8">IO18</text>
<text x="97.5" y="144.2">IO25</text>
<text x="97.5" y="146.6">IO26</text>
<text x="97.5" y="149">IO27</text>
<text x="147.7" y="144.2">IO5</text>
<text x="147.7" y="146.6">IO17</text>
<text x="147.7" y="149">IO16</text>
<text x="97.5" y="151.4">IO14</text>
<text x="97.5" y="153.8">IO12</text>
<text x="147.7" y="151.4">IO4</text>
<text x="147.7" y="153.8">IO2</text>
<text x="97.5" y="156.2">IO13</text>
<text x="97.5" y="158.6">GND</text>
<text x="97.5" y="161">VIN</text>
<text x="147.7" y="156.2">IO15</text>
<text x="147.7" y="158.6">GND</text>
<text x="147.7" y="161">+3.3V</text>
<text x="30.7" y="182.4">IO2</text>
</g>
<g font-size="1.7">
<text x="36.2" y="8">5</text>
<text x="91" y="8">4</text>
<text x="145.9" y="8">3</text>
<text x="200.7" y="8">2</text>
<text x="255.6" y="8">1</text>
<text x="6.9" y="34.2">D</text>
<text x="283.6" y="34.2">D</text>
<text x="6.9" y="82.3">C</text>
<text x="283.6" y="82.3">C</text>
<text x="6.9" y="130.4">B</text>
<text x="283.6" y="130.4">B</text>
<text x="6.9" y="178.5">A</text>
<text x="283.6" y="178.5">A</text>
<text x="36.2" y="202.8">5</text>
<text x="91" y="202.8">4</text>
<text x="145.9" y="202.8">3</text>
<text x="200.7" y="202.8">2</text>
<text x="255.6" y="202.8">1</text>
</g>
</svg>
